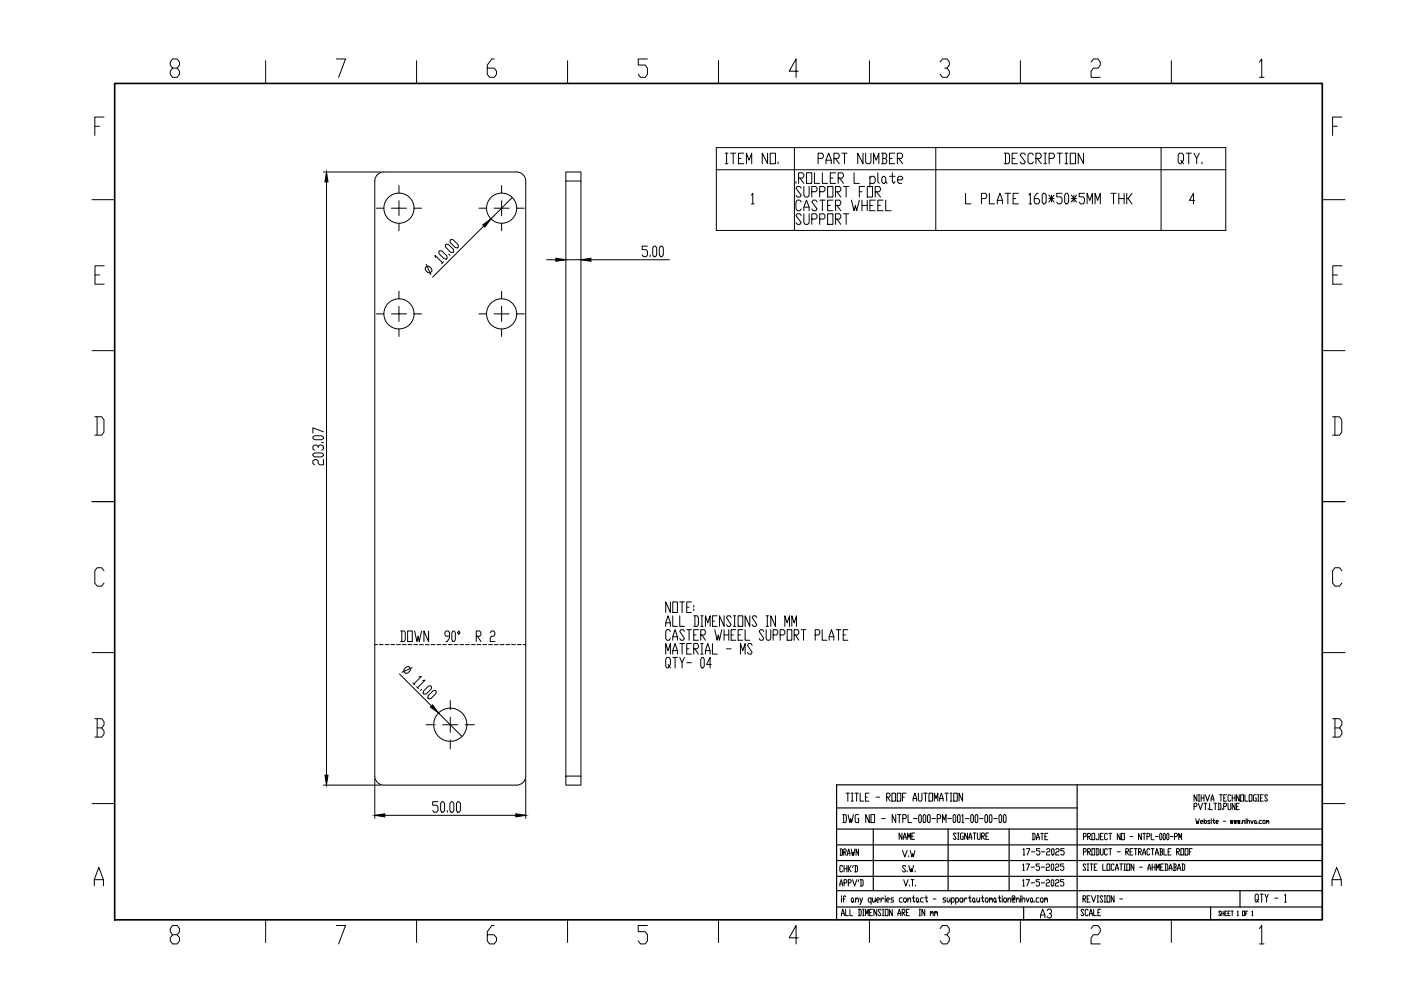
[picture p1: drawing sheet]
<svg xmlns="http://www.w3.org/2000/svg" width="594mm" height="420mm" viewBox="0 0 594 420" stroke-linecap="round" stroke-linejoin="round" font-family="sans-serif">
<!-- layer: 0 -->
<g fill="none" stroke="#000" stroke-width=".5">
<path d="M456.8 332.8v57.2M560.7 332.8h-205.9v57.2M354.8 351.5h205.9M354.8 358.2h205.9M354.8 342.5h102M370.3 351.5v26.1M402 351.5v26.1M427.9 351.5v26.1M354.8 371.5h205.9M354.8 364.9h205.9M354.8 377.6h205.9M525.8 377.6v6.9"/>
<path d="M354.8 384.5h205.9M434.1 384.6v5.4M513.3 384.5v5.5"/>
</g>
<g fill="none" stroke="#000" stroke-width=".42">
<path d="M73.2 28.9l-1-1.3v-1.3l1-1.3h1.9l1 1.3v1.3l-1 1.3h-1.9l-1 1.3v1.3l1 1.3h1.9l1-1.3v-1.3l-1-1.3M112.6 25.8v9.6M142.6 25h3.9l-2.9 7.8M176.7 25.8v9.6M209.5 25h-.9l-2 2.6v3.9l1 1.3h1.9l1-1.3v-1.3l-1-1.3h-2.9M240.7 25.8v9.6M274.5 25h-3.9v2.6h3l.9 1.3v2.6l-.9 1.3h-2l-1-1.3M304.7 25.8v9.6M338.5 30.2h-3.9l3-5.2v7.8M368.7 25.8v9.6M398.6 26.3l1-1.3h2l1 1.3v1.3l-1 1.3h-1M401.6 28.9l1 1.3v1.3l-1 1.3h-2l-1-1.3"/>
<path d="M432.7 25.8v9.6M462.7 26.3l.9-1.3h2l1 1.3v1.3l-1 1.3h-2l-.9 1.3v2.6h3.9M496.7 25.8v9.6M534.1 26.3l.9-1.3v7.8M534.1 32.8h1.9M40.2 53.5h1.9M44.1 49.6h-3.9v7.8M565.1 53.5h1.9M569 49.6h-3.9v7.8M160.1 74l1.2-.8 1.5-.3h56.3a3.8 3.8 0 0 1 3.8 3.9v252.2a3.8 3.8 0 0 1-3.8 3.9h-56.3a3.8 3.8 0 0 1-3.9-3.9v-252.3l.3-1.4zM169.2 78.7v3.2M212.7 78.7v3.2"/>
<path d="M239.9 76.8v-3.9h6.4v3.9M303.7 62.6h216.1v35.1h-216.1v-25.7h216.1M336.9 62.6v35.1M338.6 75.5h1.7l.6-.7v-.8l-.6-.7h-1.7v4.4M339.2 75.5l1.7 2.2M342 73.3h2.2v4.4h-2.2zM345.4 73.3v4.4h2.2M348.7 73.3v4.4h2.3M352.1 75.5h1.1M354.3 73.3h-2.2v4.4M355.4 75.5h1.7l.6-.7v-.8l-.6-.7h-1.7v4.4M356 75.5l1.7 2.2"/>
<path d="M362.1 73.3v4.4h2.3M368.9 75.5l.5-.7h1.2l.5 .7v1.5l-.5 .7h-1.7M368.9 74.8v4.4M372.2 73.3v3.7l.6 .7M374.5 74.8h.5l.6 .7v1.5l-.6 .7h-.5l-.6-.7v-1.5zM377.3 74.8h2.2M378.4 73.3v3.7l.6 .7 .5-.7M380.6 76.2h1.7l.6-.7-.6-.7h-1.1l-.6 .7v1.5l.6 .7h1.1M396.8 62.6v35.1M492.3 62.6v35.1M39 84.7h9.6M159.6 88.3h3.2"/>
<path d="M166 88.3h3.2v3.2M169.2 85.1v3.2h3.2M169.2 94.7v3.2M175.6 88.3h3.2M203.1 88.3h3.2M209.5 88.3h3.2v3.2M212.7 85.1v3.2h3.2M212.7 94.7v3.2M219.1 88.3h3.2M318.7 82.7l.5-.7v4.4M318.7 86.4h1.1M506.6 84.9h-2.2l1.7-2.9v4.4"/>
<path d="M560.7 84.7h9.6M40.3 116.6h1.9M44.2 112.7h-3.9v7.8h3.9M565.2 116.6h1.9M569.1 112.7h-3.9v7.8h3.9M159.6 133.1h3.2M166 133.1h3.2v3.2M169.2 129.9v3.2h3.2M169.2 123.5v3.2M169.2 139.5v3.2M175.6 133.1h3.2M203.1 133.1h3.2"/>
<path d="M209.5 133.1h3.2v3.2M212.7 129.9v3.2h3.2M212.7 123.5v3.2M212.7 139.5v3.2M219.1 133.1h3.2M39 148.7h9.6M560.7 148.7h9.6M40.2 176.7h2.9l1 1.3v5.2l-1 1.3h-2.9M41.2 176.7v7.8M565.1 176.7h2.9l1 1.3v5.2l-1 1.3h-2.9M566 176.7v7.8M39 212.7h9.6"/>
<path d="M560.7 212.7h9.6M44.1 242l-1-1.3h-1.9l-1 1.3v5.2l1 1.3h1.9l1-1.3M284.3 255.2v4.5l-2-4.5v4.5M285.3 255.2h1.9v4.5h-1.9zM288.2 255.2h2M289.2 255.2v4.5M291.2 257.4h1M293.2 255.2h-2v4.5M294.2 256.7v.7M569 242l-1-1.3h-2l-.9 1.3v5.2l.9 1.3h2l1-1.3M39 276.7h9.6M158.9 273.3h1.1"/>
<path d="M160.9 273.3h1.6M163.3 273.3h1.6M212.1 273.3h1.6M214.5 273.3h1.6M216.9 273.3h1.7M219.4 273.3h1.6M221.8 273.3h1.1M282.3 277.3v-4.5l1 3 1-3v4.5M285.3 277.3v-1.5l1-3 .9 3v1.5M289.2 272.8v4.5M293.2 272.8h-2v4.5M294.2 275.1h1.5l.5-.8v-.7l-.5-.8h-1.5v4.5"/>
<path d="M294.7 275.1l1.5 2.2M297.6 272.8v4.5M299.1 277.3v-1.5l1-3 1 3v1.5M302.1 272.8v4.5h2M314 277.3v-4.5l1 3 1-3v4.5M318.9 273.6l-.5-.8h-1l-.4 .8 1.9 3-.5 .7h-1l-.4-.7M560.7 276.7h9.6M190.9 297v3.9M40.2 304.7h2.9l1 1.3v1.3l-1 1.3M41.2 308.6h1.9l1 1.3v1.3l-1 1.3h-2.9M41.2 304.7v7.8M180.7 307.3h3.8"/>
<path d="M187.7 307.3h3.2v3.2M190.9 304.1v3.2h3.2M190.9 313.7v3.8M197.3 307.3h3.9M565.1 304.7h2.9l1 1.3v1.3l-1 1.3M566.1 308.6h1.9l1 1.3v1.3l-1 1.3h-2.9M566.1 304.7v7.8M239.9 329h6.4v3.9h-6.4zM239.9 329v-252.2h6.4v252.2M358.8 336.3h1.4M359.5 336.3v3.4M361 336.3h.7"/>
<path d="M361 339.7h.7M361.4 336.3v3.4M362.5 336.3h1.5M363.2 336.3v3.4M364.7 336.3v3.4h1.5M367 338h.7M368.5 336.3h-1.5v3.4h1.5M371.5 338h1.5M376 338h1.1l.4-.6-.4-1.1h-1.1v3.4M376.3 338l1.2 1.7M378.2 336.3h1.5v3.4h-1.5zM380.5 336.3h1.5v3.4h-1.5z"/>
<path d="M382.7 338h.8M384.2 336.3h-1.5v3.4M387.2 339.7v-1.2l.7-2.2 .8 2.2v1.2M387.2 338.5h1.5M389.4 336.3v2.8l.4 .6h.8l.3-.6v-2.8M391.7 336.3h1.5M392.4 336.3v3.4M393.9 336.3h1.5v3.4h-1.5zM396.2 339.7v-3.4l.7 2.2 .8-2.2v3.4M398.4 339.7v-1.2l.8-2.2 .7 2.2v1.2M398.4 338.5h1.5M400.7 336.3h1.5"/>
<path d="M401.4 336.3v3.4M402.9 336.3h.8M402.9 339.7h.8M403.3 336.3v3.4M404.4 336.3h1.5v3.4h-1.5zM408.2 336.3v3.4l-1.5-3.4v3.4M507.5 337v2.7l-1.2-2.7v2.7M508.1 339.7h.6M508.1 337h.6M508.4 337v2.7M509.3 337v2.7M509.3 338.3h1.2"/>
<path d="M510.5 337v2.7M511.1 337l.9 2.7 .9-2.7M513.5 339.7l.6-2.7 .6 2.7M513.5 338.8h1.2M517.1 337h1.2M517.7 337v2.7M518.9 338.3h.6M520.1 337h-1.2v2.7h1.2M521.9 337.4l-.3-.4h-.6l-.3 .4v1.8l.3 .5h.6l.3-.5M522.5 337v2.7M522.5 338.3h1.2M523.7 337v2.7"/>
<path d="M525.5 337v2.7l-1.2-2.7v2.7M526.1 337h1.2v2.7h-1.2zM527.9 337v2.7h1.2M529.7 337h1.2v2.7h-1.2zM532.7 337h-.9l-.3 .4v1.8l.3 .5h.9v-1.4h-.3M533.3 339.7h.6M533.3 337h.6M533.6 337v2.7M534.5 338.3h.6M535.7 337h-1.2v2.7h1.2M537.5 337.4l-.3-.4h-.6l-.3 .4 1.2 1.8-.3 .5h-.6l-.3-.5M39 340.7h9.6"/>
<path d="M356.2 360h.8l.3 .4v1.8l-.3 .5h-.8M356.5 360v2.7M357.4 345.4h1.1l.4 .5v2.3l-.4 .6h-1.1M357.7 345.4v3.4M359.6 345.4l.8 3.4 .3-1.7 .4 1.7 .8-3.4M360.9 360l.5 2.7 .3-1.4 .3 1.4 .5-2.7M364 360v2.7l-1-2.7v2.7M364.1 345.4h-1.1l-.4 .5v2.3l.4 .6h1.1v-1.7h-.4M368.6 345.4v3.4l-1.5-3.4v3.4M369.3 345.4h1.5v3.4h-1.5zM373.8 347.1h1.5M379.8 345.4v3.4l-1.5-3.4v3.4"/>
<path d="M380.6 345.4h1.5M381.3 345.4v3.4M382.8 347.1h1.1l.4-.6-.4-1.1h-1.1v3.4M385.1 345.4v3.4h1.5M387.3 347.1h1.5M389.9 345.4h.4l.4 .5v2.3l-.4 .6h-.4l-.3-.6v-2.3zM391.8 345.4h.4l.4 .5v2.3l-.4 .6h-.4l-.4-.6v-2.3zM393.7 345.4h.3l.4 .5v2.3l-.4 .6h-.3l-.4-.6v-2.3zM395.2 347.1h1.5M397.4 347.1h1.1l.4-.6-.4-1.1h-1.1v3.4M399.7 348.8v-3.4l.7 2.2 .8-2.2v3.4M401.9 347.1h1.5"/>
<path d="M404.5 345.4h.4l.4 .5v2.3l-.4 .6h-.4l-.3-.6v-2.3zM405.5 353.6l-.3-.4h-.6l-.3 .4 1.2 1.8-.3 .5h-.6l-.3-.5M406.1 353.2h.6M406.1 355.9h.6M406.4 353.2v2.7M406.4 345.4h.4l.3 .5v2.3l-.3 .6h-.4l-.4-.6v-2.3zM407.9 345.9l.4-.5v3.4M407.9 348.8h.7M408.5 353.2h-.9l-.3 .4v1.8l.3 .5h.9v-1.4h-.3M409.4 347.1h1.5M410.3 353.2v2.7l-1.2-2.7v2.7M410.9 355.9l.6-2.7 .6 2.7"/>
<path d="M410.9 355h1.2M412 345.4h.4l.4 .5v2.3l-.4 .6h-.4l-.4-.6v-2.3zM412.7 353.2h1.2M413.3 353.2v2.7M413.9 345.4h.4l.3 .5v2.3l-.3 .6h-.4l-.4-.6v-2.3zM414.5 353.2v2.2l.3 .5h.5l.3-.5v-2.2M415.4 347.1h1.5M416.2 354.5h.9l.3-.4-.3-.9h-.9v2.7M416.5 354.5l.9 1.4M418 345.4h.4l.3 .5v2.3l-.3 .6h-.4l-.4-.6v-2.3zM418 354.5h.6M419.2 353.2h-1.2v2.7h1.2"/>
<path d="M419.9 345.4h.4l.3 .5v2.3l-.3 .6h-.4l-.4-.6v-2.3zM421.4 347.1h1.5M424 345.4h.4l.3 .5v2.3l-.3 .6h-.4l-.4-.6v-2.3zM425.9 345.4h.3l.4 .5v2.3l-.4 .6h-.3l-.4-.6v-2.3zM435.3 359.8h1.4l-1.1 2.7M437.7 353.3h.9l.3 .5v1.8l-.3 .4h-.9M438 353.3v2.7M439.5 356l.6-2.7 .6 2.7M439.5 355.1h1.2M440.9 359.8h-1.4v.9h1.1l.3 .4v.9l-.3 .5h-.7l-.4-.5M441.3 353.3h1.2M441.9 353.3v2.7"/>
<path d="M443.1 354.7h.6M444.3 353.3h-1.2v2.7h1.2M446.3 359.8l.7 .4v1.8l-.4 .5-.7-.5v-1.8zM451.2 359.8h-1.4v.9h1.1l.3 .4v.9l-.3 .5h-.7l-.4-.5M459.4 354.7h.9l.3-.5-.3-.9h-.9v2.7M461.2 354.7h.9l.3-.5-.3-.9h-.9v2.7M461.5 354.7l.9 1.3M463 353.3h1.2v2.7h-1.2zM463 359.8h1.2v2.7h-1.2zM464.8 359.8h.9l.3 .4v1.8l-.3 .5h-.9M465.1 359.8v2.7M466 353.3v2.3l-.3 .4h-.6l-.3-.4"/>
<path d="M466.6 359.8v2.2l.3 .5h.6l.3-.5v-2.2M466.6 354.7h.6M467.8 353.3h-1.2v2.7h1.2M469.6 353.8l-.3-.5h-.6l-.3 .5v1.8l.3 .4h.6l.3-.4M470.2 353.3h1.2M470.2 359.8h1.2M470.8 353.3v2.7M470.8 359.8v2.7M475 353.3v2.7l-1.2-2.7v2.7M475.6 353.3h1.2v2.7h-1.2zM479.2 354.7h1.2M480.4 359.8h-1.2v2.7h1.2"/>
<path d="M481 359.8h1.2M481.6 359.8v2.7M484 353.3v2.7l-1.2-2.7v2.7M484.6 353.3h1.2M485.2 353.3v2.7M486.4 354.7h.9l.3-.5-.3-.9h-.9v2.7M488.2 353.3v2.7h1.2M488.2 359.8h1.2M488.8 359.8v2.7M490 354.7h1.1M491.8 359.8h.9l.2 .4-.2 .9M492 353.3l.7 .5v1.8l-.3 .4-.6-.4v-1.8z"/>
<path d="M492 359.8v2.7M493.6 353.3l.5 .5v1.8l-.3 .4-.6-.4v-1.8zM493.6 359.8v2.7h1.1M495 353.3l.6 .5v1.8l-.3 .4-.6-.4v-1.8zM496.2 354.7h1.2M496.5 359.8h-1.2v2.7h1.2M498 354.7h.9l.3-.5-.3-.9h-.9v2.7M499.8 356v-2.7l.6 1.8 .6-1.8v2.7M500.7 359.8h1.2v2.7h-1.2zM502.5 359.8h1.2v2.7h-1.2zM505.5 359.8h-1.2v2.7M506.3 341.9h.9l.3-.4-.3-.9h-.9v2.7"/>
<path d="M507 347.1l.5 2.1 .3-1 .2 1 .5-2.1M508.1 340.6l.9 2.7 .9-2.7M509.1 348.5h.7l.3-.3-.3-.4-.7 .4v.6l.7 .4M510.5 340.6h1.2M510.6 347.1v2.1M511.1 347.8l.5 .4-.3 1-.7-.7zM511.1 340.6v2.7M512.3 342.8v.5M512.9 340.6v2.7h1.2M513.1 347.8h-.7l-.3 .4 1 .6-.2 .4h-.8M513.6 347.1v.4M513.6 347.8v1.4"/>
<path d="M514.1 347.8h1.1M514.6 347.1v1.7l.3 .4 .3-.4M514.7 340.6h1.2M515.3 340.6v2.7M515.7 348.5h.7l.3-.3-.3-.4-.7 .4 .2 1h.5M516.5 340.6h.9l.3 .4v1.8l-.3 .5h-.9M516.8 340.6v2.7M518.3 342.8v.5M518.7 348.2h1M518.9 341.9h.9l.3-.4-.3-.9h-.9v2.7M520.7 340.6v2.2l.3 .5h.6l.3-.5v-2.2M521.8 347.8l.2 1.4 .3-1.4 .2 1.4 .3-1.4"/>
<path d="M523.3 347.8l.2 1.4 .3-1.4 .2 1.4 .3-1.4M523.7 340.6v2.7l-1.2-2.7v2.7M524.3 341.9h.6M524.8 347.8l.3 1.4 .2-1.4 .3 1.4 .2-1.4M525.5 340.6h-1.2v2.7h1.2M526.3 348.8v.4M526.8 348.5l.8-.7 .3 1.4M526.8 347.8v1.4M528.4 347.1v.4M528.4 347.8v1.4M528.9 348.5l.7-.7 .3 1.4M528.9 347.1v2.1"/>
<path d="M530.4 347.8l.5 1.4 .5-1.4M532.2 347.8l.5 .4-.3 1-.5-.4zM532.7 348.8l.2 .4M533.4 348.8v.4M535 347.8h-.8l-.3 .4 .3 1h.8M535.7 347.8l.8 .4-.3 1-.7-.4zM537 348.2l.2-.4 .3 .7M537 347.8v1.4M537.5 348.2l.3-.4 .2 .4v1M560.7 340.7h9.6M40 375.6v-2.6l1.9-5.2 2 5.2v2.6M40 373h3.9"/>
<path d="M356.1 375.7l.6-2.8 .6 2.8M356.1 374.8h1.2M356.8 379.8v.4M357.3 367.4l-.3-.5h-.6l-.3 .5v1.8l.3 .5h.6l.3-.5M357.8 361.3h.8l.2-.4-.2-.9h-.8v2.7M357.9 374.3h.9l.3-.4-.3-1h-.9v2.8M357.9 366.9v2.8M357.9 368.3h1.2M358.1 361.3l.7 1.4M359.1 366.9v2.8M359.4 362.7l.5-2.7 .5 2.7M359.4 361.8h1"/>
<path d="M359.7 374.3h.9l.3-.4-.3-1h-.9v2.8M359.7 366.9v2.8M360 368.3l.9 1.4M360.9 366.9l-.9 1.4h-.3M361.5 372.9l.9 2.8 .9-2.8M361.8 366.9l-.3 .9M362.4 366.9h.9l.3 .5v1.8l-.3 .5h-.9M362.7 366.9v2.8M364.2 372.9l-.3 1M364.8 372.9h.9l.3 .5v1.8l-.3 .5h-.9M365.1 372.9v2.8M375.4 379.8v.4"/>
<path d="M383.2 372.9l.9 2.8 1-2.8M384 367.4l-.3-.5h-.7l-.3 .5 1.3 1.8-.3 .5h-.7l-.3-.5M384.7 369.2v.5M385.4 366.9l.6 2.8 .4-1.4 .3 1.4 .7-2.8M385.7 375.2v.5M386.3 372.9h1.2M386.9 372.9v2.8M387.3 379.8v2.2l.3 .5 .3-.5M388.1 369.2v.5M388.2 375.2v.5M392.7 379.8v2.2l.3 .5 .3-.5M411.2 379.8v2.2l.3 .5 .3-.5"/>
<path d="M416.6 379.8v2.2l.3 .5 .3-.5M423.8 379.8v2.2l.3 .5 .3-.5M425 379.8v.4M432.8 379.8v.4M433.4 379.8v2.7M433.8 360.2l.4-.4v2.7M433.8 362.5h.7M437.4 361.1h1.4M441.6 361.1h1.5M443.8 360.2l.3-.4h.7l.4 .4-.4 .9h-.7l-.3 .5v.9h1.4M447.7 360.2l.3-.4h.8l.3 .4-.3 .9h-.8l-.3 .5v.9h1.4M459.4 361.1h.9l.3-.4-.3-.9h-.9v2.7"/>
<path d="M460.4 366.7l-.3-.4h-.6l-.3 .4 1.2 1.9-.3 .4h-.6l-.3-.4M461 366.3h.6M461 369h.6M461.2 361.1h.9l.3-.4-.3-.9h-.9v2.7M461.3 366.3v2.7M461.5 361.1l.9 1.4M462.2 379.8h-1.2v2.7h1.2M462.2 366.3h1.2M462.8 379.8l.9 2.7 .9-2.7M462.8 366.3v2.7M464 367.6h.6M465.2 366.3h-1.2v2.7h1.2"/>
<path d="M465.2 379.8h.6M465.5 379.8v2.7M467.6 366.3v2.7h1.2M468.2 379.8h.6M468.5 379.8v2.7M469.4 379.8h1.2v2.7h-1.2zM469.4 366.3h1.2v2.7h-1.2zM469.6 360.2l-.3-.4h-.6l-.3 .4v1.8l.3 .5h.6l.3-.5M472.4 379.8v2.7l-1.2-2.7v2.7M472.4 366.7l-.3-.4h-.6l-.3 .4v1.9l.3 .4h.6l.3-.4M473 369l.6-2.7 .6 2.7M473 368.1h1.2"/>
<path d="M473.8 361.1h1.2M474.8 366.3h1.2M475.4 366.3v2.7M476.6 366.3h.6M476.6 369h.6M476.9 366.3v2.7M477.4 361.1h.9l.3-.4-.3-.9h-.9v2.7M477.7 361.1l.9 1.4M477.8 366.3h1.2v2.7h-1.2zM479.2 361.1h.6M480.8 366.3v2.7l-1.2-2.7v2.7M482.8 361.1h.9l.3-.4-.3-.9h-.9v2.7"/>
<path d="M483.1 361.1l.9 1.4M483.2 367.6h1.2M484.6 362.5l.6-2.7 .6 2.7M484.6 361.6h1.2M486.8 369l.6-2.7 .6 2.7M486.8 368.1h1.2M487.6 360.2l-.3-.4h-.6l-.3 .4v1.8l.3 .5h.6l.3-.5M488.6 367.6h1.2M488.6 366.3v2.7M489.8 366.3v2.7M490 362.5l.6-2.7 .5 2.7M490 361.6h1.1"/>
<path d="M490.4 369v-2.7l.6 1.8 .6-1.8v2.7M492 361.1h.7l.2 .9-.2 .5h-.9M492.2 367.6h.6M493.4 366.3h-1.2v2.7h1.2M494 366.3h.9l.3 .4v1.9l-.3 .4h-.9M494.3 366.3v2.7M495.3 361.1h.6M495.8 369l.6-2.7 .6 2.7M495.8 368.1h1.2M497.6 366.3h.9l.3 .4-.3 .9M497.9 367.6h.6l.3 1-.3 .4h-.9M497.9 366.3v2.7"/>
<path d="M498.9 361.1h.9l.3-.4-.3-.9h-.9v2.7M499.2 361.1l.9 1.4M499.4 369l.6-2.7 .6 2.7M499.4 368.1h1.2M501.2 366.3h.8l.4 .4v1.9l-.4 .4h-.8M501.5 366.3v2.7M504.3 361.1h.6M534.3 379.1h1.4M535 379.1v3.4M536.4 379.1l.7 1.7v1.7M537.8 379.1l-.7 1.7M544.8 379.7l.3-.6v3.4"/>
<path d="M564.8 375.6v-2.6l2-5.2 1.9 5.2v2.6M564.8 373h3.9M73.2 396.3l-1-1.3v-1.3l1-1.3h1.9l1 1.3v1.3l-1 1.3h-1.9l-1 1.3v1.3l1 1.3h1.9l1-1.3v-1.3l-1-1.3M112.6 390v9.6M142.6 392.4h3.9l-2.9 7.8M176.7 390v9.6M209.5 392.4h-.9l-2 2.6v3.9l1 1.3h1.9l1-1.3v-1.3l-1-1.3h-2.9M240.7 390v9.6M274.5 392.4h-3.9v2.6h3l.9 1.3v2.6l-.9 1.3h-2l-1-1.3M304.7 390v9.6M338.5 397.6h-3.9l3-5.2v7.8M356.8 388.2l.6-2.7 .6 2.7"/>
<path d="M356.8 387.3h1.2M356.8 380.7v1.8M357.4 381.1h.9M358.6 385.5v2.7h1.2M358.6 380.2l-.3-.4-.6 .4v2.3M360.4 385.5v2.7h1.2M361.3 380.7l.6 .4-.3 1.4-.6-.5zM361.9 382l.3 .5M362.8 381.6l.9-.9 .3 .4v1.4M362.8 380.7v1.8M364 385.5h.9l.3 .5v1.8l-.3 .4h-.9M364.3 385.5v2.7"/>
<path d="M364.6 380.7l.6 1.8M365.8 380.7l-.9 2.7h-.3M365.8 388.2h.6M365.8 385.5h.6M366.1 385.5v2.7M367 388.2v-2.7l.6 1.8 .6-1.8v2.7M368.7 390v9.6M368.8 386.9h.6M369.4 381.1l-.3-.4h-.6l-.3 .4 .3 1.4h.9M369.4 380.7v2.7M370 385.5h-1.2v2.7h1.2M370 380.7v1.3l.3 .5 .9-.9"/>
<path d="M371.2 380.7v1.8M371.8 385.5v2.7l-1.2-2.7v2.7M371.8 381.6h.9l.3-.5-.3-.4h-.6l-.3 .4 .3 1.4h.6M373.6 386l-.3-.5h-.6l-.3 .5 1.2 1.8-.3 .4h-.6l-.3-.4M373.6 380.7v1.8M374.2 388.2h.6M374.2 385.5h.6M374.5 385.5v2.7M374.8 381.1l-.6-.4-.6 .9M375.4 385.5h1.2v2.7h-1.2zM375.4 380.7v1.8M376 381.6h.9l.3-.5-.3-.4h-.6l-.3 .4v.9l.3 .5h.6"/>
<path d="M378.4 385.5v2.7l-1.2-2.7v2.7M379 380.7h-.9l-.3 .4 .3 .5h.6l.3 .4-.3 .5h-.9M380.8 388.2l.6-2.7 .5 2.7M380.8 387.3h1.1M382.6 386.9h.9l.2-.5-.2-.9h-.9v2.7M382.6 380.7h-.9l-.3 .4 .3 1.4h.9M382.8 386.9l.9 1.3M383.5 380.7h.5l.3 .4-.3 1.4h-.5l-.4-.5zM384.3 386.9h.6M384.9 381.6l.9-.9 .3 .4v1.4M384.9 380.7v1.8M385.5 385.5h-1.2v2.7h1.2"/>
<path d="M386.7 380.7h1.2M388.8 380.7l.6 .4-.3 1.4-.6-.5zM389.4 382l.3 .5M389.7 388.2h.6M389.7 385.5h.6M390 385.5v2.7M391.5 380.7h-.9l-.3 .4 .3 1.4h.9M392.1 385.5v2.7l-1.2-2.7v2.7M392.1 380.7h1.2M394.5 386.9l.3-.5 .3 .9M394.5 386.4v1.8M395.1 386.9l.3-.5 .3 .5v1.3"/>
<path d="M395.7 381.1h1.2M396.3 386.9l.3-.5 .3 .9M396.3 386.4v1.8M396.9 386.9l.3-.5 .3 .5v1.3M398.6 393.7l1-1.3h2l1 1.3v1.3l-1 1.3h-1M401 380.7h-.9l-.3 .4 1.2 .9-.3 .5h-.9M401.6 396.3l1 1.3v1.3l-1 1.3h-2l-1-1.3M401.6 380.7v1.3l.3 .5h.3l.6-.9M402.8 380.7v1.8M403.4 381.1l.3-.4h.6l.3 .4-.3 1.4h-.9M403.4 380.7v2.7M405.2 381.1l.3-.4h.6l.3 .4-.3 1.4h-.9"/>
<path d="M405.2 380.7v2.7M407.3 380.7h.6l.3 .4-.3 1.4h-.6l-.3-.5zM408.8 380.7v1.8M410 381.1l-.6-.4-.6 .9M410.6 380.7h1.2M412.7 380.7l.6 .4-.3 1.4-.6-.5zM413.3 382l.3 .5M414.2 380.7v1.3l.3 .5 .9-.9M415.4 380.7v1.8M416 380.7h1.2M418.1 380.7h.6l.3 .4-.3 1.4h-.6l-.3-.5zM419.6 381.1l.3-.4 .3 .9"/>
<path d="M419.6 380.7v1.8M420.2 381.1l.3-.4 .3 .4v1.4M421.7 380.7l.6 .4-.3 1.4-.6-.5zM422.3 382l.3 .5M423.2 380.7h1.2M425 380.7v1.8M425.9 380.7h.6l.3 .4-.3 1.4h-.6l-.3-.5zM427.4 381.6l.9-.9 .3 .4v1.4M427.4 380.7v1.8M430.1 381.1l-.6 .5 .3-.9h.3v.9l.3-.5v-.9l-.3-.4h-.6l-.3 .4v1.8l.3 .5h.9M431 381.6l.6-.9h.3l.3 .4v1.4M431 380.7v1.8"/>
<path d="M432.7 390v9.6M432.8 380.7v1.8M433.4 381.6l.9-.9 .3 .4v1.4M435.2 380.7l.6 1.8 .6-1.8M437.3 380.7l.6 .4-.3 1.4-.6-.5zM440.6 380.7h-.9l-.3 .4 .3 1.4h.9M441.5 380.7h.6l.3 .4-.3 1.4h-.6l-.3-.5zM443 381.1l.3-.4 .3 .9M443 380.7v1.8M443.6 381.1l.3-.4 .3 .4v1.4M459.2 381.1h.9l.3-.4-.3-.9h-.9v2.7M459.5 381.1l.9 1.4"/>
<path d="M459.6 386l-.3-.5h-.6l-.3 .5 1.2 1.8-.3 .4h-.6l-.3-.4M461 381.1h.6M461.4 386l-.3-.5h-.6l-.3 .5v1.8l.3 .4h.6l.3-.4M462 388.2l.6-2.7 .6 2.7M462 387.3h1.2M462.7 393.7l.9-1.3h2l1 1.3v1.3l-1 1.3h-2l-.9 1.3v2.6h3.9M463.8 385.5v2.7h1.2M465.2 382.5h.6M465.6 386.9h.6M466.8 385.5h-1.2v2.7h1.2M467.6 380.2l-.3-.4h-.6l-.3 .4 1.2 1.8-.3 .5h-.6l-.3-.5M468.2 382.5h.6"/>
<path d="M474.8 381.1h1.2M496.7 390v9.6M517.7 386.6l-.7-.3-.2 .3 .9 1.3-.3 .3-.6-.3M518.1 386.3v1.9M518.1 387.2h.9M519 386.3v1.9M519.4 387.2h.5M520.3 386.3h-.9v1.9h.9M520.7 387.2h.5M521.6 386.3h-.9v1.9h.9M522.1 386.3h.8M522.5 386.3v1.9"/>
<path d="M524.7 386.6l.2-.3v1.9M524.7 388.2h.4M526.9 386.3h.9v1.9h-.9zM528.2 387.2h.5M529.1 386.3h-.9v1.9M530.9 386.6l.2-.3v1.9M530.9 388.2h.4M532.9 381.4l.4 .5-.4 .6h-.3l-.4-.6v-2.2l.4-.6h.7l.3 .6v1.7l-.3 .5 .3 .6M534.1 393.7l.9-1.3v7.8M540.6 380.8h1.4M544.8 382.5h.6M534.1 400.2h1.9"/>
<circle cx="169.2" cy="88.3" r="6.4"/>
<circle cx="212.7" cy="88.3" r="6.4"/>
<circle cx="169.2" cy="133.1" r="6.4"/>
<circle cx="212.7" cy="133.1" r="6.4"/>
<circle cx="190.9" cy="307.3" r="7"/>
</g>
<path d="M48.6 35.4h512.1v354.6h-512.1z" fill="none" stroke="#000" stroke-width=".7"/>
<!-- layer: FORMAT -->
<path d="M138.4 72.9l.7 4.2h-1.3zM204.7 95.3l3.5-2.5-2.6 3.4zM235.7 109.5l4.2 .6-4.2 .7zM246.3 110.1l4.3-.6v1.3zM182.5 299.8l.9-1 2.6 3.5zM137.8 328.6h1.3l-.7 4.3zM158.9 345.7l4.3-.7v1.3zM218.7 345l4.2 .7-4.2 .6z" fill="#000" stroke="#000" stroke-width=".42"/>
<g fill="none" stroke="#000" stroke-width=".42">
<path d="M137.2 72.9h24.3M138.4 72.9v260M217.2 83.7l-33.8 33.8M180.3 113.6l.8-.8 .9 .1 1.1 1.1 .1 .9-.8 .8-.9-.1-1.1-1.1zM180.7 112.1l2 4.4M184.6 109.2l-.1-1 3.1 3.2M186.1 106.7l.4-.4 .9 .1 2.1 2.1 .1 .9-.4 .4-.9-.1-2.1-2.1zM188 111l-.7 .8M188.8 103.9l.4-.4 1 .1 2.1 2.1 .1 1-.4 .4-.9-.2-2.1-2.1zM190.3 107.7l.5 .5M190.8 101.9l.4-.4 .9 .2 2.2 2.1 .1 .9-.4 .4-.9-.1-2.1-2.2zM231.8 110.1h52.1"/>
<path d="M274.5 104.4h-2.2v1.4h1.7l.5 .8v1.5l-.5 .7h-1.1l-.6-.7M275.7 108.1v.7M277.3 104.4h.6l.6 .7v3l-.6 .7h-.6l-.5-.7v-3zM280.1 104.4h.6l.6 .7v3l-.6 .7h-.6l-.5-.7v-3zM132.7 192.6l.7-.6h3l.7 .6v.6l-.7 .5h-3l-.7-.5zM132.7 185.3l.7-.5h3l.7 .5v.6l-.7 .5h-3l-.7-.5zM134.9 189.8v-.6l-.7-.5h-.8l-.7 .5v1.2l.7 .5M134.9 189.2l.8-.5h.7l.7 .5v1.2l-.7 .5M136.4 187.6h.7M137.1 194.8v2.3h-1.4l-.8-.6v-1.1l-.7-.6h-.8l-.7 .6v1.1l.7 .6M137.1 183.1l-4.4-1.7v2.2M169.4 285.7l26.5 26.6"/>
<path d="M171.3 283.8l1.1-1.1 .9-.1 .8 .8-.1 .9-1.1 1.1-.9 .1-.8-.8zM174.8 283.1l-4.3 1.9M175.1 289.6l.8 .8M176.7 291.2l.8 .7M177.7 286.9l.9-.1-3.1 3.2M178.8 292.2l-.5 .5M179.3 288.5l.9-.1-3.1 3.2M179.6 293l2.1-2.1 .9-.1 .4 .4-.1 .9-2.1 2.1-1 .1-.4-.4zM181.6 295l2.1-2.1 .9-.2 .4 .4-.2 1-2.1 2.1-.9 .1-.4-.4zM137.2 332.9h24.3M158.9 330.3v16.7M185.7 339.9h-2.2v1.5h1.7l.5 .7v1.5l-.5 .8h-1.2l-.5-.8"/>
<path d="M187.4 339.9h.6l.5 .7v3l-.5 .8h-.6l-.6-.8v-3zM191.3 339.9h.6l.5 .7v3l-.5 .8h-.6l-.5-.8v-3zM194.1 339.9h.6l.5 .7v3l-.5 .8h-.6l-.5-.8v-3zM222.9 330.3v16.7M158.9 345.7h64M189.6 343.6v.8"/>
</g>
<g font-size="8.4">
<text x="408.2" y="87.8">L PLATE 160*50*5MM THK</text>
<text x="336.2" y="90.7">CASTER WHEEL</text>
<text x="336.2" y="96.3">SUPPORT</text>
<text x="168.6" y="273.4">DOWN 90° R 2</text>
<text x="281.2" y="272.7">CASTER WHEEL SUPPORT PLATE</text>
</g>
<g font-size="7.9">
<text x="306.2" y="70.6">ITEM NO.</text>
<text x="345.7" y="70.6">PART NUMBER</text>
<text x="424.7" y="70.6">DESCRIPTION</text>
<text x="498.5" y="70.6">QTY.</text>
<text x="336.2" y="84.7">SUPPORT FOR</text>
<text x="281.2" y="266.7">ALL DIMENSIONS IN MM</text>
<text x="281.2" y="284.3">QTY- 04</text>
</g>
<text font-size="7.5" x="439.9" y="390.5">A3</text>
<g font-size="5.7">
<text x="379.9" y="357">NAME</text>
<text x="381.4" y="364.4">V.W</text>
<text x="432.5" y="370.1">17-5-2025</text>
<text x="432.5" y="376.8">17-5-2025</text>
</g>
</svg>
